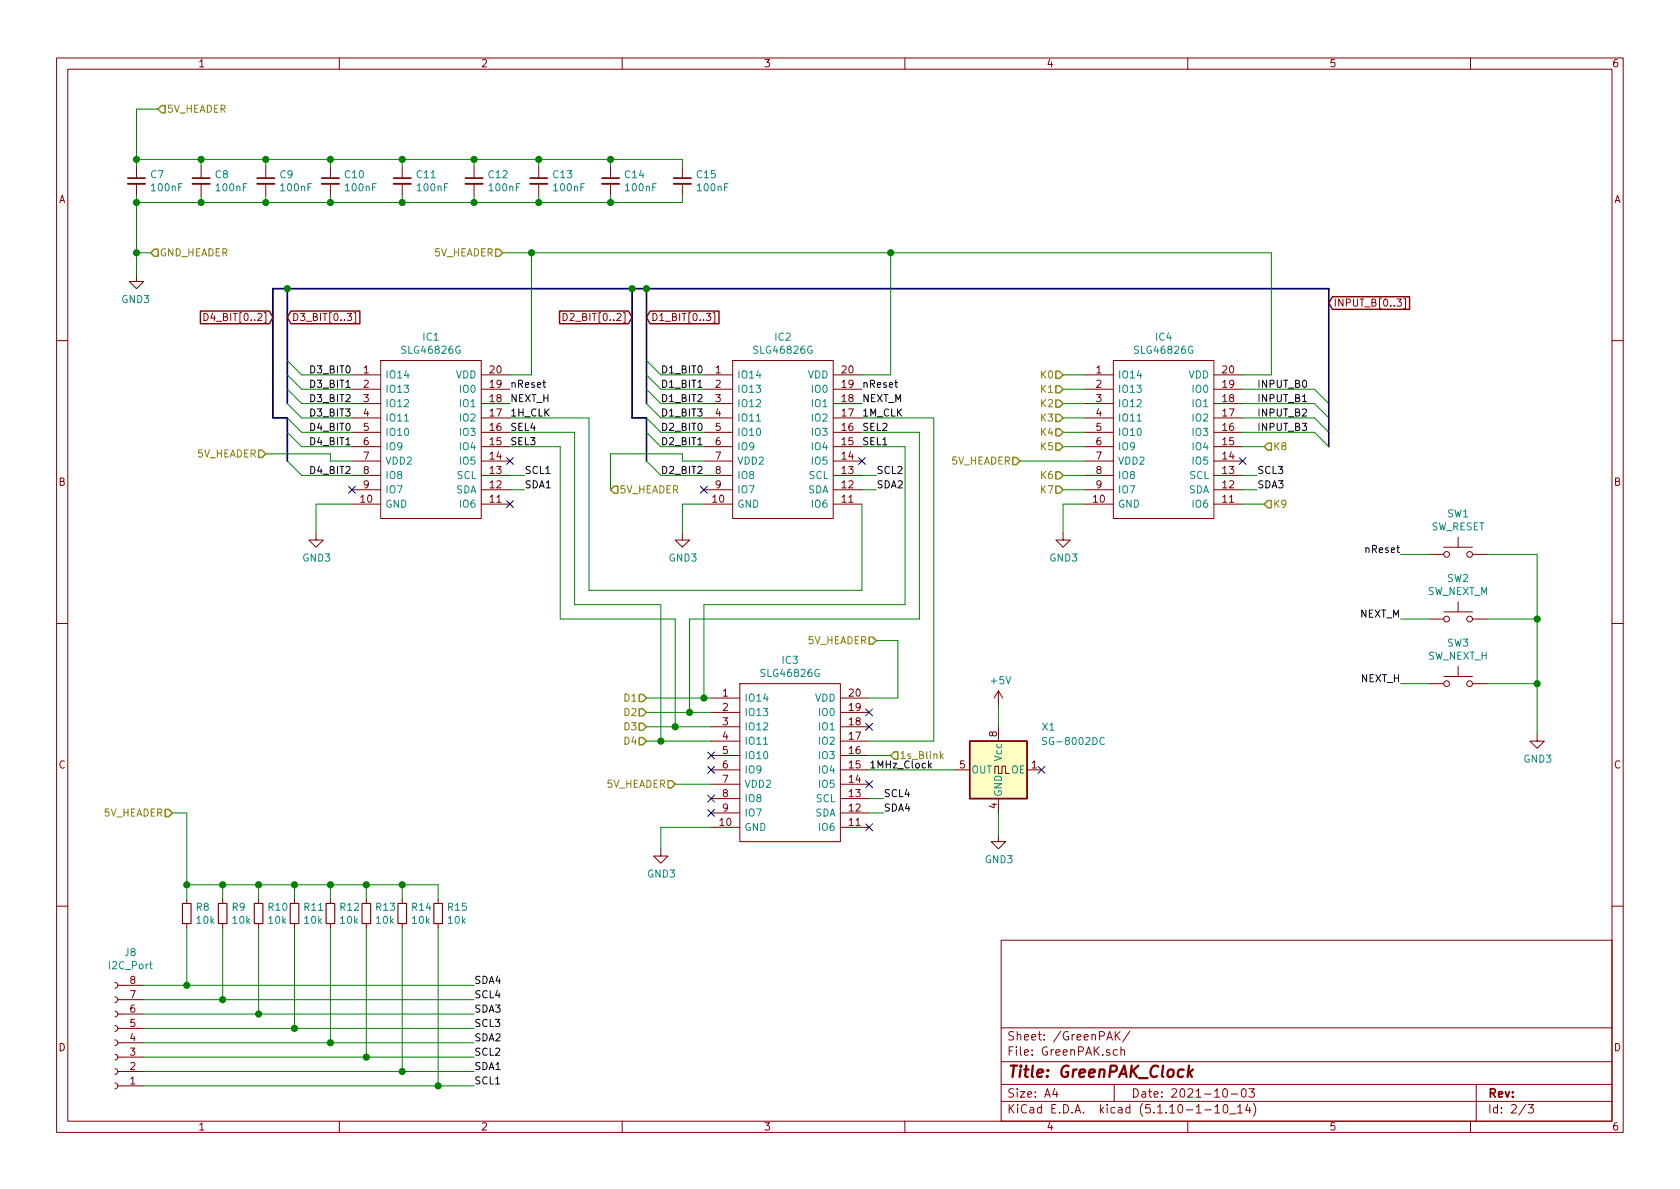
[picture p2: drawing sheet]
<svg xmlns="http://www.w3.org/2000/svg" width="297mm" height="210mm" viewBox="0 0 297 210" stroke-linecap="round" stroke-linejoin="round" font-family="sans-serif">
<g fill="none" stroke="#840000" stroke-width=".18">
<path d="M10 10.3h277v189.9h-277zM12 12.2h273v186.1h-273zM60 10.3v1.9M110 10.3v1.9M160 10.3v1.9M210 10.3v1.9M260 10.3v1.9M24.1 29.5v2M24.1 32.5v2M35.6 29.5v2M35.6 32.5v2M47 29.5v2"/>
<path d="M47 32.5v2M58.4 29.5v2M58.4 32.5v2M71.1 29.5v2M71.1 32.5v2M83.8 29.5v2M83.8 32.5v2M95.2 29.5v2M95.2 32.5v2M107.9 29.5v2M107.9 32.5v2M120.6 29.5v2"/>
<path d="M120.6 32.5v2M24.1 48.5v1.3h-1.2l1.2 1.2 1.3-1.2h-1.3M36.1 55.4a.64 .64 0 0 1 .7 .7 .64 .64 0 0 1-.7 .6zM61.4 55.4h.8l-.5 .5 .4 .1 .1 .5-.3 .2-.5-.1M62.6 55.3h.3v1.8h-.3M99.6 55.4a.64 .64 0 0 1 .7 .7 .64 .64 0 0 1-.7 .6zM124.9 55.4h.8l-.5 .5 .4 .1 .1 .5-.3 .2-.5-.1M126.1 55.3h.3v1.8h-.3M247 52.9h.8l-.5 .5 .4 .1v.5l-.2 .1-.5-.1M248.2 52.8h.3v1.8h-.3M10 60.2h2M62.2 66.3h5.1"/>
<path d="M62.2 68.8h5.1M62.2 71.4h5.1M62.2 73.9h5.1M62.2 76.4h5.1M62.2 79h5.1M67.3 63.7h17.8v28h-17.8zM85.1 66.3h5.1M85.1 68.8h5.1M85.1 71.4h5.1M85.1 73.9h5.1M85.1 76.4h5.1M85.1 79h5.1"/>
<path d="M124.5 66.3h5M124.5 68.8h5M124.5 71.4h5M124.5 73.9h5M124.5 76.4h5M124.5 79h5M129.5 63.7h17.8v28h-17.8zM147.3 66.3h5.1M147.3 68.8h5.1M147.3 71.4h5.1M147.3 73.9h5.1M147.3 76.4h5.1"/>
<path d="M147.3 79h5.1M191.8 66.3h5M191.8 68.8h5M191.8 71.4h5M191.8 73.9h5M191.8 76.4h5M191.8 79h5M196.8 63.7h17.8v28h-17.8zM214.6 66.3h5.1M214.6 68.8h5.1M214.6 71.4h5.1M214.6 73.9h5.1"/>
<path d="M214.6 76.4h5.1M214.6 79h5.1M285 60.2h2M55.9 94.2v1.3h1.2l-1.2 1.3-1.3-1.3h1.3M62.2 81.5h5.1M62.2 84.1h5.1M62.2 86.6h5.1M62.2 89.1h5.1M85.1 81.5h5.1M85.1 84.1h5.1M85.1 86.6h5.1M85.1 89.1h5.1"/>
<path d="M120.6 94.2v1.3h1.3l-1.3 1.3-1.2-1.3h1.2M124.5 81.5h5M124.5 84.1h5M124.5 86.6h5M124.5 89.1h5M147.3 81.5h5.1M147.3 84.1h5.1M147.3 86.6h5.1M147.3 89.1h5.1M188 94.2v1.3h1.2l-1.2 1.3-1.3-1.3h1.3M191.8 81.5h5M191.8 84.1h5"/>
<path d="M191.8 86.6h5M191.8 89.1h5M214.6 81.5h5.1M214.6 84.1h5.1M214.6 86.6h5.1M214.6 89.1h5.1M252.7 98h2.6M255.3 96.8h5M257.8 95v1.8M260.3 98h2.6M10 110.3h2M252.7 109.5h2.6"/>
<path d="M255.3 119.6h5M255.3 108.2h5M257.8 106.4v1.8M257.8 117.9v1.7M260.3 109.5h2.6M285 110.3h2M125.7 136.1h5.1M125.7 123.4h5.1M125.7 126h5.1M125.7 128.5h5.1M125.7 131.1h5.1M125.7 133.6h5.1"/>
<path d="M125.7 138.7h5.1M130.8 120.9h17.8v27.9h-17.8zM148.6 136.1h5.1M148.6 123.4h5.1M148.6 126h5.1M148.6 128.5h5.1M148.6 131.1h5.1M148.6 133.6h5.1M148.6 138.7h5.1M168.9 136.1h2.5M175.9 136.8v-1.3h.6v1.3h.7v-1.3h.6v1.3h.6M176.5 122.2l-.7 1.2"/>
<path d="M176.5 122.2v2.5M176.5 128.5v2.6M176.5 122.2l.8 1.2M181.6 136.1h2.5M252.7 120.9h2.6M260.3 120.9h2.6M271.8 129.8v1.3h1.2l-1.2 1.2-1.3-1.2h1.3M33 159v.8M39.4 159v.8M45.7 159v.8M52.1 159v.8M58.4 159v.8"/>
<path d="M64.8 159v.8M71.1 159v.8M77.5 159v.8M116.8 150.1v1.3h1.3l-1.3 1.2-1.2-1.2h1.2M125.7 141.2h5.1M125.7 143.8h5.1M125.7 146.3h5.1M148.6 141.2h5.1M148.6 143.8h5.1M148.6 146.3h5.1M176.5 147.6v1.2h1.3l-1.3 1.3-1.2-1.3h1.2M176.5 141.2v2.6"/>
<path d="M10 160.2h2M20.3 173.7l.4 .2 .1 .2-.1 .5-.4 .1M20.3 176.3l.4 .1 .1 .3-.1 .4-.4 .2M20.3 178.8l.4 .1 .1 .3-.1 .4-.4 .2M20.8 174.2h4.6M20.8 176.8h4.6M20.8 179.3h4.6M33 163.3v.8M39.4 163.3v.8M45.7 163.3v.8M52.1 163.3v.8M58.4 163.3v.8"/>
<path d="M64.8 163.3v.8M71.1 163.3v.8M77.5 163.3v.8M177 166.3h108v32h-108zM285 160.2h2M20.3 181.4l.4 .1 .1 .3-.1 .4-.4 .2M20.3 183.9l.4 .1 .1 .3-.1 .4-.4 .2M20.3 186.4l.4 .2 .1 .2-.1 .5-.4 .1M20.3 189l.4 .1 .1 .3-.1 .4-.4 .2M20.3 191.5l.4 .1 .1 .3-.1 .4-.4 .2M20.8 181.9h4.6M20.8 184.4h4.6"/>
<path d="M20.8 186.9h4.6M20.8 189.5h4.6M20.8 192h4.6M60 198.3v1.9M110 198.3v1.9M160 198.3v1.9M177 194.8h108M177 191.8h108M177 187.8h108M177 181.8h108M186.5 192.5l-.4 1h1M186.8 193v1"/>
<path d="M195.7 183.9l.5-1.5 .5 1.5M195.8 183.5h.7M197 191.8v3M197.2 182.4v1.5M197.4 183.1l.6 .8M197.6 185.7l-.5-.1-.3 .3 .1 .6 .2 .1 .5-.1M198 182.4l-.8 .9M198.2 185.7l.2-.1 .4 .1v.9M198.2 185.1v1.5M199.8 182.3l-1.3 2M210 198.3v1.9M213 196.3h1.2"/>
<path d="M214.8 195.8l.4-.5v1.5M214.8 196.8h.9M216.3 192.7l.4-.2a.94 .94 0 0 1 0 1.5 .79 .79 0 0 1-.4-1.3zM216.4 195.5l.3-.2a.94 .94 0 0 1 0 1.5l-.4-.3v-.6zM217.4 197h1.1M217.7 193.5h1.1M218.8 195.8l.5-.5v1.5M218.8 196.8h.9M219.6 192.7l.4-.2a.94 .94 0 0 1 0 1.5 .82 .82 0 0 1-.4-1.3zM220.6 195.2l-.4 1.1h1M220.8 192.5h1l-.5 .6 .4 .1v.7l-.2 .1-.7-.1M221 195.8v1"/>
<path d="M221.6 195.1a1.71 1.71 0 0 1 0 2.3M260 198.3v1.9M261 191.8v6.5M269.8 195.2l-1.2 2M270.2 195.3h.9l-.5 .6 .4 .1v.7l-.2 .1-.6-.1"/>
<circle cx="255.8" cy="98" r=".51"/>
<circle cx="259.8" cy="98" r=".51"/>
<circle cx="255.8" cy="109.5" r=".51"/>
<circle cx="259.8" cy="109.5" r=".51"/>
<circle cx="255.8" cy="120.9" r=".51"/>
<circle cx="259.8" cy="120.9" r=".51"/>
</g>
<path d="M210.2 188.4l-.2 2M210.3 189.7l.4 .7M210.9 189.1l-.8 .8" fill="none" stroke="#840000" stroke-width=".41"/>
<path d="M71.5 74.5h.7M133.8 74.5h.7M201.1 74.5h.7M135 131.6h.7M185 130.5l-.4-.1-.2 .1v.4l.5 .2 .1 .3-.2 .3-.5-.1M195.2 130.5a.6 .6 0 0 0-.8 .4 .6 .6 0 0 0 .6 .8l.2-.2" fill="none" stroke="#008484" stroke-width=".18"/>
<path d="M22.6 32.5h3.1M34 32.5h3.1M45.5 32.5h3M56.9 32.5h3M69.6 32.5h3M82.3 32.5h3M93.7 32.5h3.1M106.4 32.5h3.1M119.1 32.5h3.1" fill="none" stroke="#840000" stroke-width=".33"/>
<path d="M22.6 31.5h3.1M34 31.5h3.1M45.5 31.5h3M56.9 31.5h3M69.6 31.5h3M82.3 31.5h3M93.7 31.5h3.1M106.4 31.5h3.1M119.1 31.5h3.1" fill="none" stroke="#840000" stroke-width=".3"/>
<path d="M32.3 159.8h1.5v3.5h-1.5zM38.6 159.8h1.5v3.5h-1.5zM45 159.8h1.5v3.5h-1.5zM51.3 159.8h1.5v3.5h-1.5zM57.7 159.8h1.5v3.5h-1.5zM64 159.8h1.5v3.5h-1.5zM70.4 159.8h1.5v3.5h-1.5zM76.7 159.8h1.5v3.5h-1.5z" fill="none" stroke="#840000" stroke-width=".2"/>
<path d="M171.4 131.1h10.2v10.1h-10.2z" fill="#ffffc2" stroke="#ffffc2" stroke-width=".18"/>
<path d="M35.4 55h12.2l.7 1.1-.7 1.1h-12.2zM51.4 55h12.2v2.2h-12.2l-.6-1.1zM98.9 55h12.2l.7 1.1-.7 1.1h-12.2zM114.9 55h12.2v2.2h-12.2l-.6-1.1zM235.6 52.5h13.6v2.2h-13.6l-.7-1.1zM171.4 131.1h10.2v10.1h-10.2z" fill="none" stroke="#840000" stroke-width=".25"/>
<path d="M50.8 51v20.4M111.8 51v22.9h2.5v7.6M114.3 51v20.4M234.9 79v-28h-186.6v22.9h2.5v7.6" fill="none" stroke="#000084" stroke-width=".3"/>
<g fill="none" stroke="#008400" stroke-width=".18">
<path d="M27.9 19.3h-3.8v10.2M24.1 28.2h96.5v1.3M24.1 34.5v14M35.6 28.2v1.3M35.6 34.5v1.3M47 28.2v1.3M47 34.5v1.3M58.4 28.2v1.3M58.4 34.5v1.3M71.1 28.2v1.3M71.1 34.5v1.3M83.8 28.2v1.3"/>
<path d="M83.8 34.5v1.3M95.2 28.2v1.3M95.2 34.5v1.3M107.9 28.2v1.3M107.9 34.5v1.3M120.6 34.5v1.3h-96.5M24.1 44.7h2.6M88.9 44.7h135.9v21.6h-5.1M94 44.7v21.6h-3.8M157.5 44.7v21.6h-5.1M50.8 63.7l2.5 2.6h8.9M50.8 66.3l2.5 2.5h8.9"/>
<path d="M50.8 68.8l2.5 2.6h8.9M50.8 71.4l2.5 2.5h8.9M50.8 73.9l2.5 2.5h8.9M50.8 76.4l2.5 2.6h8.9M90.2 73.9h13.9v30.5h48.3v-15.3M90.2 76.4h11.4v30.5h15.2v24.2M90.2 79h8.9v30.5h20.3v19M114.3 63.7l2.5 2.6h7.7M114.3 66.3l2.5 2.5h7.7M114.3 68.8l2.5 2.6h7.7M114.3 71.4l2.5 2.5h7.7M114.3 73.9l2.5 2.5h7.7"/>
<path d="M114.3 76.4l2.5 2.6h7.7M152.4 73.9h12.7v57.2h-11.4M152.4 76.4h10.2v33.1h-40.7v16.5M152.4 79h7.6v27.9h-35.5v16.5M188 66.3h3.8M188 68.8h3.8M188 71.4h3.8M188 73.9h3.8M188 76.4h3.8M188 79h3.8M219.7 68.8h12.7l2.5 2.6M219.7 71.4h12.7l2.5 2.5"/>
<path d="M219.7 73.9h12.7l2.5 2.5M219.7 76.4h12.7l2.5 2.6M219.7 79h3.8M47 80.3h11.4v1.2h3.8M50.8 81.5l2.5 2.6h8.9M62.2 89.1h-6.3v5.1M90.2 84.1h2.5M90.2 86.6h2.5M114.3 81.5l2.5 2.6h7.7M124.5 89.1h-3.9v5.1M124.5 81.5h-3.9v-1.2h-12.7v6.3M152.4 84.1h2.5"/>
<path d="M152.4 86.6h2.5M180.3 81.5h11.5M188 84.1h3.8M188 86.6h3.8M191.8 89.1h-3.8v5.1M219.7 84.1h2.5M219.7 89.1h3.8M219.7 86.6h2.5M247.6 98h5.1M262.9 98h8.9v31.8M154.9 113.3h3.8v10.1h-5M247.6 109.5h5.1"/>
<path d="M262.9 109.5h8.9M114.3 123.4h11.4M114.3 131.1h11.4M114.3 126h11.4M114.3 128.5h11.4M119.4 138.7h6.3M153.7 136.1h15.2M153.7 133.6h3.8M176.5 124.7v3.8M247.6 120.9h5.1M262.9 120.9h8.9M30.5 143.8h2.5v15.2"/>
<path d="M33 156.5h44.5v2.5M39.4 156.5v2.5M45.7 156.5v2.5M52.1 156.5v2.5M58.4 156.5v2.5M64.8 156.5v2.5M71.1 156.5v2.5M125.7 146.3h-8.9v3.8M153.7 143.8h2.5M153.7 141.2h2.5M176.5 143.8v3.8M25.4 174.2h58.4"/>
<path d="M25.4 176.8h58.4M25.4 179.3h58.4M33 164.1v10.1M39.4 164.1v12.7M45.7 164.1v15.2M52.1 164.1v17.8M58.4 164.1v20.3M64.8 164.1v22.8M71.1 164.1v25.4M77.5 164.1v27.9M25.4 181.9h58.4M25.4 184.4h58.4"/>
<path d="M25.4 186.9h58.4M25.4 189.5h58.4M25.4 192h58.4"/>
</g>
<g fill="none" stroke="#848400" stroke-width=".25">
<path d="M27.9 19.3l.7-.6h.6v1.2h-.6zM26.7 44.7l.6-.6h.6v1.2h-.6zM87.6 44.1h.7l.6 .6-.6 .6h-.7zM45.7 79.6h.7l.6 .7-.6 .6h-.7zM186.7 68.2h.6l.7 .6-.7 .7h-.6zM186.7 70.7h.6l.7 .7-.7 .6h-.6zM186.7 73.3h.6l.7 .6-.7 .6h-.6zM186.7 65.7h.6l.7 .6-.7 .6h-.6zM186.7 75.8h.6l.7 .6-.7 .7h-.6zM186.7 78.4h.6l.7 .6-.7 .6h-.6zM224.2 78.4h.6v1.2h-.6l-.7-.6zM107.9 86.6l.7-.6h.6v1.2h-.6z"/>
<path d="M179.1 80.9h.6l.6 .6-.6 .7h-.6zM186.7 83.4h.6l.7 .7-.7 .6h-.6zM186.7 86h.6l.7 .6-.7 .6h-.6zM224.2 88.5h.6v1.3h-.6l-.7-.7zM153.7 112.6h.6l.6 .7-.6 .6h-.6zM113 125.3h.7l.6 .7-.6 .6h-.7zM113 122.8h.7l.6 .6-.6 .7h-.7zM113 127.9h.7l.6 .6-.6 .7h-.7zM113 130.4h.7l.6 .7-.6 .6h-.7zM118.1 138h.6l.7 .7-.7 .6h-.6zM157.5 133.6l.6-.6h.6v1.2h-.6zM29.2 143.1h.6l.7 .7-.7 .6h-.6z"/>
</g>
<path d="M166.4 133.7l.4 .5M166.8 133.3l-.5 .5" fill="none" stroke="#848400" stroke-width=".18"/>
<path d="M96 67.7h.5M96.2 67.2v1.1l.3 .2M158.2 67.7h.5M158.4 67.2v1.1l.3 .2M230.3 71h.7M164.3 135.3l.4 .5M164.7 135l-.5 .5" fill="none" stroke="#000" stroke-width=".18"/>
<g fill="#008400" stroke="#008400" stroke-width=".25">
<circle cx="71.1" cy="28.2" r=".51"/>
<circle cx="77.5" cy="192" r=".51"/>
<circle cx="71.1" cy="189.5" r=".51"/>
<circle cx="64.8" cy="186.9" r=".51"/>
<circle cx="58.4" cy="184.4" r=".51"/>
<circle cx="121.9" cy="126" r=".51"/>
<circle cx="39.4" cy="156.5" r=".51"/>
<circle cx="33" cy="156.5" r=".51"/>
<circle cx="83.8" cy="28.2" r=".51"/>
<circle cx="47" cy="28.2" r=".51"/>
<circle cx="47" cy="35.8" r=".51"/>
<circle cx="95.3" cy="28.2" r=".51"/>
<circle cx="94" cy="44.7" r=".51"/>
<circle cx="157.5" cy="44.7" r=".51"/>
<circle cx="108" cy="28.2" r=".51"/>
<circle cx="52.1" cy="181.9" r=".51"/>
<circle cx="45.7" cy="179.3" r=".51"/>
<circle cx="71.1" cy="35.8" r=".51"/>
<circle cx="35.6" cy="28.2" r=".51"/>
<circle cx="83.8" cy="35.8" r=".51"/>
<circle cx="24.1" cy="28.2" r=".51"/>
<circle cx="35.6" cy="35.8" r=".51"/>
<circle cx="95.3" cy="35.8" r=".51"/>
<circle cx="24.1" cy="35.8" r=".51"/>
<circle cx="39.4" cy="176.8" r=".51"/>
<circle cx="108" cy="35.8" r=".51"/>
<circle cx="33" cy="174.2" r=".51"/>
<circle cx="24.1" cy="44.7" r=".51"/>
<circle cx="45.7" cy="156.5" r=".51"/>
<circle cx="116.8" cy="131.1" r=".51"/>
<circle cx="124.5" cy="123.4" r=".51"/>
<circle cx="119.4" cy="128.5" r=".51"/>
<circle cx="271.8" cy="120.9" r=".51"/>
<circle cx="271.8" cy="109.5" r=".51"/>
<circle cx="71.1" cy="156.5" r=".51"/>
<circle cx="114.3" cy="51" r=".51"/>
<circle cx="58.4" cy="35.8" r=".51"/>
<circle cx="58.4" cy="28.2" r=".51"/>
<circle cx="111.8" cy="51" r=".51"/>
<circle cx="64.8" cy="156.5" r=".51"/>
<circle cx="58.4" cy="156.5" r=".51"/>
<circle cx="52.1" cy="156.5" r=".51"/>
<circle cx="50.8" cy="51" r=".51"/>
</g>
<g fill="none" stroke="#000084" stroke-width=".18">
<path d="M61.6 86l1.2 1.2M62.8 86l-1.2 1.2M89.6 88.5l1.2 1.3M89.6 80.9l1.2 1.2M90.8 88.5l-1.2 1.3M90.8 80.9l-1.2 1.2M123.9 86l1.2 1.2M125.1 86l-1.2 1.2M151.8 80.9l1.2 1.2M153 80.9l-1.2 1.2M219.1 80.9l1.2 1.2M220.3 80.9l-1.2 1.2"/>
<path d="M125.1 133l1.2 1.2M125.1 135.5l1.2 1.2M126.3 133l-1.2 1.2M126.3 135.5l-1.2 1.2M153.1 138.1l1.2 1.2M153.1 127.9l1.2 1.2M153.1 125.4l1.2 1.2M154.3 138.1l-1.2 1.2M154.3 127.9l-1.2 1.2M154.3 125.4l-1.2 1.2M183.5 135.5l1.3 1.2M184.8 135.5l-1.3 1.2"/>
<path d="M125.1 140.6l1.2 1.2M125.1 143.1l1.2 1.3M126.3 140.6l-1.2 1.2M126.3 143.1l-1.2 1.3M153.1 145.7l1.2 1.2M154.3 145.7l-1.2 1.2"/>
</g>
<text font-size="2.8" fill="#840000" x="178" y="190.5">Title: GreenPAK_Clock</text>
<g font-size="2.1" fill="#840000">
<text x="178" y="184">Sheet: /GreenPAK/</text>
<text x="178" y="186.7">File: GreenPAK.sch</text>
<text x="178" y="196.9">KiCad E.D.A. kicad (5.1.10-1-10_14)</text>
<text x="178" y="194.1">Size: A4</text>
<text x="200" y="194.1">Date: 2021-10-03</text>
<text x="263" y="194.1">Rev:</text>
<text x="263" y="196.9">Id: 2/3</text>
</g>
<g font-size="1.8" fill="#840000">
<text x="35" y="11.9">1</text>
<text x="85" y="11.9">2</text>
<text x="135" y="11.9">3</text>
<text x="185" y="11.9">4</text>
<text x="235" y="11.9">5</text>
<text x="285" y="11.9">6</text>
<text x="10.4" y="35.9">A</text>
<text x="285.4" y="35.9">A</text>
<text x="37.3" y="56.8">D4_BIT[0..2]</text>
<text x="51.6" y="56.8">D3_BIT[0..3]</text>
<text x="100.8" y="56.8">D2_BIT[0..2]</text>
<text x="115.1" y="56.8">D1_BIT[0..3]</text>
<text x="235.7" y="54.2">INPUT_B[0..3]</text>
<text x="64.3" y="66">1</text>
<text x="64.3" y="68.6">2</text>
<text x="64.3" y="71.1">3</text>
<text x="86.7" y="66">20</text>
<text x="86.7" y="68.6">19</text>
<text x="86.7" y="71.1">18</text>
<text x="126.5" y="66">1</text>
<text x="126.5" y="68.6">2</text>
<text x="126.5" y="71.1">3</text>
<text x="148.9" y="66">20</text>
<text x="148.9" y="68.6">19</text>
<text x="148.9" y="71.1">18</text>
<text x="193.8" y="66">1</text>
<text x="193.8" y="68.6">2</text>
<text x="193.8" y="71.1">3</text>
<text x="216.2" y="66">20</text>
<text x="216.2" y="68.6">19</text>
<text x="216.2" y="71.1">18</text>
<text x="64.3" y="73.7">4</text>
<text x="64.3" y="76.2">5</text>
<text x="86.7" y="73.7">17</text>
<text x="86.7" y="76.2">16</text>
<text x="126.5" y="73.7">4</text>
<text x="126.5" y="76.2">5</text>
<text x="148.9" y="73.7">17</text>
<text x="148.9" y="76.2">16</text>
<text x="193.8" y="73.7">4</text>
<text x="193.8" y="76.2">5</text>
<text x="216.2" y="73.7">17</text>
<text x="216.2" y="76.2">16</text>
<text x="64.3" y="78.7">6</text>
<text x="64.3" y="81.3">7</text>
<text x="64.3" y="83.8">8</text>
<text x="86.7" y="78.7">15</text>
<text x="86.7" y="81.3">14</text>
<text x="86.7" y="83.8">13</text>
<text x="126.5" y="78.7">6</text>
<text x="126.5" y="81.3">7</text>
<text x="126.5" y="83.8">8</text>
<text x="148.9" y="78.7">15</text>
<text x="148.9" y="81.3">14</text>
<text x="148.9" y="83.8">13</text>
<text x="193.8" y="78.7">6</text>
<text x="193.8" y="81.3">7</text>
<text x="193.8" y="83.8">8</text>
<text x="216.2" y="78.7">15</text>
<text x="216.2" y="81.3">14</text>
<text x="216.2" y="83.8">13</text>
<text x="10.4" y="85.9">B</text>
<text x="63.8" y="88.9">10</text>
<text x="64.3" y="86.4">9</text>
<text x="86.7" y="86.4">12</text>
<text x="86.7" y="88.9">11</text>
<text x="126" y="88.9">10</text>
<text x="126.5" y="86.4">9</text>
<text x="148.9" y="86.4">12</text>
<text x="148.9" y="88.9">11</text>
<text x="193.3" y="88.9">10</text>
<text x="193.8" y="86.4">9</text>
<text x="216.2" y="86.4">12</text>
<text x="216.2" y="88.9">11</text>
<text x="285.4" y="85.9">B</text>
<text x="127.8" y="123.2">1</text>
<text x="127.8" y="125.7">2</text>
<text x="150.2" y="123.2">20</text>
<text x="150.2" y="125.7">19</text>
<text x="127.8" y="128.3">3</text>
<text x="127.8" y="130.8">4</text>
<text x="150.2" y="128.3">18</text>
<text x="150.2" y="130.8">17</text>
<text x="176.3" y="130.3" transform="rotate(-90 176.3 130.3)">8</text>
<text x="10.4" y="135.9">C</text>
<text x="127.8" y="133.3">5</text>
<text x="127.8" y="135.9">6</text>
<text x="150.2" y="133.3">16</text>
<text x="150.2" y="135.9">15</text>
<text x="169.7" y="135.9">5</text>
<text x="182.4" y="135.9">1</text>
<text x="285.4" y="135.9">C</text>
<text x="127.8" y="138.4">7</text>
<text x="127.8" y="141">8</text>
<text x="127.8" y="143.5">9</text>
<text x="150.2" y="138.4">14</text>
<text x="150.2" y="141">13</text>
<text x="150.2" y="143.5">12</text>
<text x="176.3" y="143" transform="rotate(-90 176.3 143)">4</text>
<text x="127.3" y="146">10</text>
<text x="150.2" y="146">11</text>
<text x="23" y="174">8</text>
<text x="23" y="179.1">6</text>
<text x="23" y="176.5">7</text>
<text x="10.4" y="185.9">D</text>
<text x="23" y="184.1">4</text>
<text x="23" y="181.6">5</text>
<text x="285.4" y="185.9">D</text>
<text x="23" y="191.8">1</text>
<text x="23" y="189.2">2</text>
<text x="23" y="186.7">3</text>
<text x="35" y="199.9">1</text>
<text x="85" y="199.9">2</text>
<text x="135" y="199.9">3</text>
<text x="185" y="199.9">4</text>
<text x="235" y="199.9">5</text>
<text x="285" y="199.9">6</text>
</g>
<g font-size="1.8" fill="#848400">
<text x="29.5" y="19.9">5V_HEADER</text>
<text x="28.2" y="45.3">GND_HEADER</text>
<text x="76.8" y="45.3">5V_HEADER</text>
<text x="184.2" y="69.5">K1</text>
<text x="184.2" y="66.9">K0</text>
<text x="184.2" y="72">K2</text>
<text x="184.2" y="74.5">K3</text>
<text x="184.2" y="77.1">K4</text>
<text x="34.8" y="80.9">5V_HEADER</text>
<text x="168.2" y="82.2">5V_HEADER</text>
<text x="184.2" y="79.6">K5</text>
<text x="225" y="79.6">K8</text>
<text x="109.5" y="87.2">5V_HEADER</text>
<text x="184.2" y="84.7">K6</text>
<text x="184.2" y="87.2">K7</text>
<text x="225" y="89.8">K9</text>
<text x="142.8" y="113.9">5V_HEADER</text>
<text x="110.5" y="124.1">D1</text>
<text x="110.5" y="126.6">D2</text>
<text x="110.5" y="129.2">D3</text>
<text x="110.5" y="131.7">D4</text>
<text x="159" y="134.2">1s_Blink</text>
<text x="107.2" y="139.3">5V_HEADER</text>
<text x="18.3" y="144.4">5V_HEADER</text>
</g>
<g font-size="1.8" fill="#008484">
<text x="26.7" y="31.5">C7</text>
<text x="26.9" y="33.8">100nF</text>
<text x="38.1" y="31.5">C8</text>
<text x="38.4" y="33.8">100nF</text>
<text x="49.5" y="31.5">C9</text>
<text x="49.8" y="33.8">100nF</text>
<text x="61" y="31.5">C10</text>
<text x="61.2" y="33.8">100nF</text>
<text x="73.7" y="31.5">C11</text>
<text x="73.9" y="33.8">100nF</text>
<text x="86.4" y="31.5">C12</text>
<text x="86.6" y="33.8">100nF</text>
<text x="97.9" y="31.5">C13</text>
<text x="98" y="33.8">100nF</text>
<text x="110.6" y="31.5">C14</text>
<text x="110.7" y="33.8">100nF</text>
<text x="123.3" y="31.5">C15</text>
<text x="123.4" y="33.8">100nF</text>
<text x="21.6" y="53.6">GND3</text>
<text x="71.2" y="62.6">SLG46826G</text>
<text x="74.8" y="60.2">IC1</text>
<text x="133.5" y="62.6">SLG46826G</text>
<text x="137.1" y="60.2">IC2</text>
<text x="200.8" y="62.6">SLG46826G</text>
<text x="204.4" y="60.2">IC4</text>
<text x="68.1" y="66.9">IO14</text>
<text x="68.1" y="69.5">IO13</text>
<text x="80.6" y="66.9">VDD</text>
<text x="81.5" y="69.5">IO0</text>
<text x="130.3" y="66.9">IO14</text>
<text x="130.3" y="69.5">IO13</text>
<text x="142.8" y="66.9">VDD</text>
<text x="143.7" y="69.5">IO0</text>
<text x="197.6" y="66.9">IO14</text>
<text x="197.6" y="69.5">IO13</text>
<text x="210.1" y="66.9">VDD</text>
<text x="211" y="69.5">IO0</text>
<text x="68.1" y="72">IO12</text>
<text x="68.1" y="74.5">IO11</text>
<text x="68.1" y="77.1">IO10</text>
<text x="81.5" y="72">IO1</text>
<text x="81.5" y="74.5">IO2</text>
<text x="81.5" y="77.1">IO3</text>
<text x="130.3" y="72">IO12</text>
<text x="130.3" y="74.5">IO11</text>
<text x="130.3" y="77.1">IO10</text>
<text x="143.7" y="72">IO1</text>
<text x="143.7" y="74.5">IO2</text>
<text x="143.7" y="77.1">IO3</text>
<text x="197.6" y="72">IO12</text>
<text x="197.6" y="74.5">IO11</text>
<text x="197.6" y="77.1">IO10</text>
<text x="211" y="72">IO1</text>
<text x="211" y="74.5">IO2</text>
<text x="211" y="77.1">IO3</text>
<text x="68.1" y="79.6">IO9</text>
<text x="68.1" y="82.2">VDD2</text>
<text x="81.5" y="79.6">IO4</text>
<text x="81.5" y="82.2">IO5</text>
<text x="130.3" y="79.6">IO9</text>
<text x="130.3" y="82.2">VDD2</text>
<text x="143.7" y="79.6">IO4</text>
<text x="143.7" y="82.2">IO5</text>
<text x="197.6" y="79.6">IO9</text>
<text x="197.6" y="82.2">VDD2</text>
<text x="211" y="79.6">IO4</text>
<text x="211" y="82.2">IO5</text>
<text x="68.1" y="84.7">IO8</text>
<text x="68.1" y="87.2">IO7</text>
<text x="68.1" y="89.8">GND</text>
<text x="80.6" y="87.2">SDA</text>
<text x="80.8" y="84.7">SCL</text>
<text x="81.5" y="89.8">IO6</text>
<text x="130.3" y="84.7">IO8</text>
<text x="130.3" y="87.2">IO7</text>
<text x="130.3" y="89.8">GND</text>
<text x="142.8" y="87.2">SDA</text>
<text x="143" y="84.7">SCL</text>
<text x="143.7" y="89.8">IO6</text>
<text x="197.6" y="84.7">IO8</text>
<text x="197.6" y="87.2">IO7</text>
<text x="197.6" y="89.8">GND</text>
<text x="210.1" y="87.2">SDA</text>
<text x="210.3" y="84.7">SCL</text>
<text x="211" y="89.8">IO6</text>
<text x="253" y="93.8">SW_RESET</text>
<text x="255.9" y="91.5">SW1</text>
<text x="53.6" y="99.3">GND3</text>
<text x="118.3" y="99.3">GND3</text>
<text x="185.6" y="99.3">GND3</text>
<text x="252.3" y="105.2">SW_NEXT_M</text>
<text x="255.9" y="102.9">SW2</text>
<text x="134.7" y="119.7">SLG46826G</text>
<text x="138.3" y="117.4">IC3</text>
<text x="252.4" y="116.7">SW_NEXT_H</text>
<text x="255.9" y="114.3">SW3</text>
<text x="131.6" y="124.1">IO14</text>
<text x="144.1" y="124.1">VDD</text>
<text x="175.3" y="121">+5V</text>
<text x="131.6" y="126.6">IO13</text>
<text x="131.6" y="129.2">IO12</text>
<text x="131.6" y="131.7">IO11</text>
<text x="145" y="126.6">IO0</text>
<text x="145" y="129.2">IO1</text>
<text x="145" y="131.7">IO2</text>
<text x="184.3" y="129.2">X1</text>
<text x="185" y="131.7">SG-8002DC</text>
<text x="131.6" y="134.2">IO10</text>
<text x="131.6" y="136.8">IO9</text>
<text x="145" y="134.2">IO3</text>
<text x="145" y="136.8">IO4</text>
<text x="171.7" y="136.8">OUT</text>
<text x="177.2" y="134.5" transform="rotate(-90 177.2 134.5)">Vcc</text>
<text x="178.8" y="136.8">OE</text>
<text x="269.5" y="134.9">GND3</text>
<text x="131.6" y="139.3">VDD2</text>
<text x="131.6" y="141.9">IO8</text>
<text x="144.3" y="141.9">SCL</text>
<text x="145" y="139.3">IO5</text>
<text x="177.2" y="141" transform="rotate(-90 177.2 141)">GND</text>
<text x="131.6" y="144.4">IO7</text>
<text x="131.6" y="146.9">GND</text>
<text x="144.1" y="144.4">SDA</text>
<text x="145" y="146.9">IO6</text>
<text x="114.5" y="155.2">GND3</text>
<text x="174.2" y="152.6">GND3</text>
<text x="34.7" y="161.1">R8</text>
<text x="41.1" y="161.1">R9</text>
<text x="47.5" y="161.1">R10</text>
<text x="53.8" y="161.1">R11</text>
<text x="60.2" y="161.1">R12</text>
<text x="66.5" y="161.1">R13</text>
<text x="72.9" y="161.1">R14</text>
<text x="79.2" y="161.1">R15</text>
<text x="34.8" y="163.4">10k</text>
<text x="41.2" y="163.4">10k</text>
<text x="47.5" y="163.4">10k</text>
<text x="53.9" y="163.4">10k</text>
<text x="60.2" y="163.4">10k</text>
<text x="66.6" y="163.4">10k</text>
<text x="72.9" y="163.4">10k</text>
<text x="79.3" y="163.4">10k</text>
<text x="19.4" y="171.4">I2C_Port</text>
<text x="22.1" y="169.1">J8</text>
</g>
<g font-size="1.8">
<text x="55.1" y="66">D3_BIT0</text>
<text x="55.1" y="68.6">D3_BIT1</text>
<text x="55.1" y="71.1">D3_BIT2</text>
<text x="90.2" y="71.1">NEXT_H</text>
<text x="90.2" y="68.6">nReset</text>
<text x="117.4" y="66">D1_BIT0</text>
<text x="117.4" y="68.6">D1_BIT1</text>
<text x="117.4" y="71.1">D1_BIT2</text>
<text x="152.4" y="71.1">NEXT_M</text>
<text x="152.4" y="68.6">nReset</text>
<text x="222.2" y="71.1">INPUT_B1</text>
<text x="222.2" y="68.6">INPUT_B0</text>
<text x="55.1" y="73.7">D3_BIT3</text>
<text x="55.1" y="76.2">D4_BIT0</text>
<text x="90.2" y="73.7">1H_CLK</text>
<text x="90.2" y="76.2">SEL4</text>
<text x="117.4" y="73.7">D1_BIT3</text>
<text x="117.4" y="76.2">D2_BIT0</text>
<text x="152.4" y="76.2">SEL2</text>
<text x="152.4" y="73.7">1M_CLK</text>
<text x="222.2" y="76.2">INPUT_B3</text>
<text x="222.2" y="73.7">INPUT_B2</text>
<text x="55.1" y="83.8">D4_BIT2</text>
<text x="55.1" y="78.7">D4_BIT1</text>
<text x="90.2" y="78.7">SEL3</text>
<text x="92.7" y="83.8">SCL1</text>
<text x="117.4" y="78.7">D2_BIT1</text>
<text x="117.4" y="83.8">D2_BIT2</text>
<text x="152.4" y="78.7">SEL1</text>
<text x="154.9" y="83.8">SCL2</text>
<text x="222.2" y="83.8">SCL3</text>
<text x="92.7" y="86.4">SDA1</text>
<text x="154.9" y="86.4">SDA2</text>
<text x="222.2" y="86.4">SDA3</text>
<text x="241.8" y="97.8">nReset</text>
<text x="240.5" y="109.2">NEXT_M</text>
<text x="240.7" y="120.6">NEXT_H</text>
<text x="153.7" y="135.9">1MHz_Clock</text>
<text x="156.2" y="143.5">SDA4</text>
<text x="156.2" y="141">SCL4</text>
<text x="83.8" y="174">SDA4</text>
<text x="83.8" y="176.5">SCL4</text>
<text x="83.8" y="179.1">SDA3</text>
<text x="83.8" y="181.6">SCL3</text>
<text x="83.8" y="184.1">SDA2</text>
<text x="83.8" y="191.8">SCL1</text>
<text x="83.8" y="186.7">SCL2</text>
<text x="83.8" y="189.2">SDA1</text>
</g>
</svg>
